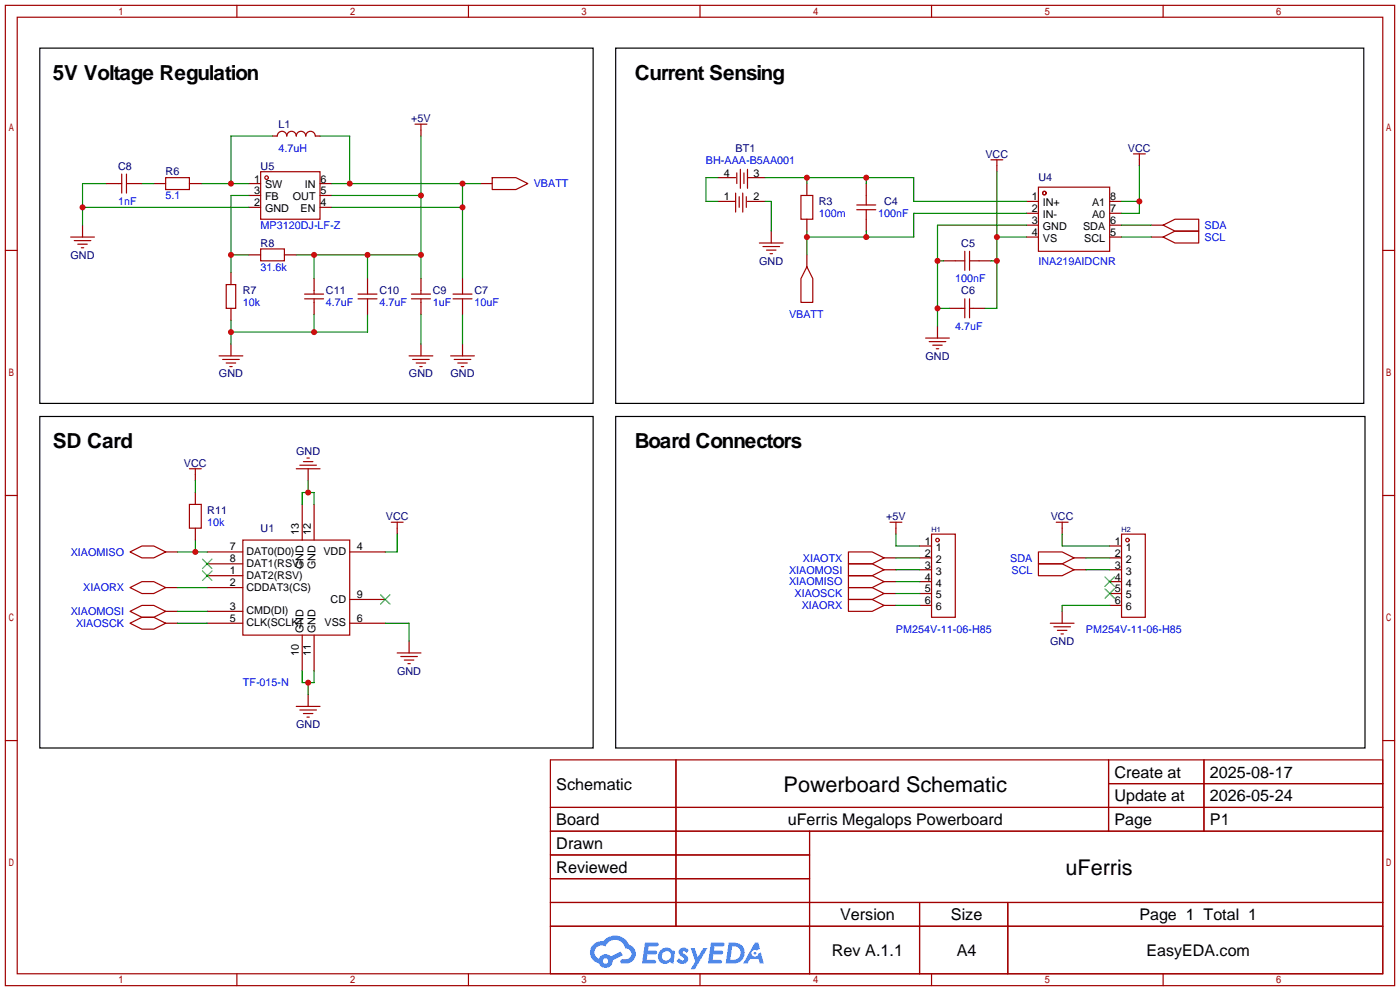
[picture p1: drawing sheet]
<svg xmlns="http://www.w3.org/2000/svg" width="299mm" height="212mm" viewBox="0 0 299 212" stroke-linecap="round" stroke-linejoin="round" font-family="sans-serif">
<g fill="none" stroke="#a10000" stroke-width=".25">
<path d="M1.1 1.1h297.2v209.6h-297.2zM3.7 3.7h292.1v204.5h-292.1zM50.7 1.1v2.6M100.2 1.1v2.6M149.7 1.1v2.6M199.3 1.1v2.6M248.8 1.1v2.6M1.1 53.5h2.6M295.8 53.5h2.5M1.1 105.9h2.6M295.8 105.9h2.5M1.1 158.3h2.6"/>
<path d="M295.8 158.3h2.5M117.7 162.4h178.1v45.8h-178.1zM117.7 172.6h178.1M117.7 177.7h178.1M144.6 162.4v35.6M173.2 177.7v30.5M237.1 162.4v15.3M237.1 167.5h58.7M257.5 162.4v15.3M117.7 182.8h55.5M117.7 192.9h178.1M117.7 187.8h55.5"/>
<path d="M117.7 198h178.1M196.7 192.9v15.3M215.6 192.9v15.3M50.7 208.2v2.5M100.2 208.2v2.5M149.7 208.2v2.5M199.3 208.2v2.5M248.8 208.2v2.5"/>
</g>
<g fill="#5487ff">
<path d="M145.5 202.8a1.3 1.3 0 0 1 1.8 .3l-.4 .6a.54 .54 0 0 0-.9-.2l.1 .2a1.28 1.28 0 0 1 .8 2 1.53 1.53 0 0 1-2.2-.3l.5-.6 .8 .5a.31 .31 0 0 0 .4-.3 .31 .31 0 0 0-.3-.3 1.12 1.12 0 0 1-.6-1.9z"/>
<path d="M147.7 202.7h.9l.7 1.9 1.1-1.9h.9l-2.7 4.5h-.9l1-1.7z"/>
<path d="M138 201.5h1.6a1.31 1.31 0 0 1 1.2 .2 .4 .4 0 0 1-.3 .6h-1.8l-.1 .9h1.6a.4 .4 0 0 1 .4 .4 .4 .4 0 0 1-.4 .4h-1.7l-.2 1.2h1.4a.46 .46 0 0 1 .5 .1 .46 .46 0 0 1 .1 .5l-.3 .2h-2.7z"/>
<path d="M152.1 201.5h1.6a1.32 1.32 0 0 1 1.3 .2 .39 .39 0 0 1-.4 .6h-1.7l-.2 .9h1.7a.4 .4 0 0 1 .3 .4 .4 .4 0 0 1-.4 .4h-1.7l-.2 1.2h1.4a.46 .46 0 0 1 .5 .1 .46 .46 0 0 1 .1 .5l-.3 .2h-2.7z"/>
<path d="M161.5 201.5h.7l.4 1.3-.7 .4a.75 .75 0 0 0-1.1 .3 .75 .75 0 0 0 .5 1 .75 .75 0 0 0 .9-.6l.6-.3 .6 2.4h-.9l-.2-1h-1.9l-.5 1h-.9z"/>
<path d="M155.9 201.5l-.7 4.5h1.5a2.27 2.27 0 0 0 2.6-2.3 2.27 2.27 0 0 0-2.7-2.2zM156.6 202.3a1.5 1.5 0 0 1 1.8 1.5 1.5 1.5 0 0 1-1.9 1.4h-.3z"/>
<path d="M141.3 203.1a1.6 1.6 0 0 0-.3 2.3 1.6 1.6 0 0 0 2.3 .2l.8 .4 .3-2.5-.2-.3h-.4a1.58 1.58 0 0 0-2.5-.1zM141.9 203.6a.98 .98 0 0 1 1.6 .5 .98 .98 0 0 1-1.1 1.2 .94 .94 0 0 1-.8-.6 .94 .94 0 0 1 .3-1.1z"/>
<path d="M126.9 201.9a2.37 2.37 0 0 0 1.2 4 1.54 1.54 0 0 0 1.7 1 1.54 1.54 0 0 0 1.3-1.6l2.1-1.1-.5-.8-2 1.1a1.57 1.57 0 0 0-2.6 .4 1.5 1.5 0 0 1-.8-2.1 1.5 1.5 0 0 1 2.2-.5 2.23 2.23 0 0 1 2.3-1.4 2.23 2.23 0 0 1 2 1.8 1.16 1.16 0 0 1 1.2 1.1 1.16 1.16 0 0 1-1 1.3h-.7a.47 .47 0 0 0-.6 .3 .47 .47 0 0 0 .4 .6 2.17 2.17 0 0 0 2.5-1 2.17 2.17 0 0 0-.3-2.7l-.8-.4a3.2 3.2 0 0 0-5.4-.7l-1.2 .1zM129 205.4a.58 .58 0 0 1 1.1 0 .58 .58 0 0 1-1.1 0z"/>
<circle cx="161.5" cy="203.8" r=".28"/>
</g>
<g fill="none" stroke="#870000" stroke-width=".25">
<path d="M153.5 38h3.9M159.9 38h3.8M153.5 43.1h3.9M159.9 43.1h3.8M44.3 118h7.6M64.6 107.8v7.6M65.9 100.2v2.5M67.2 107.8v7.6M74.8 118h7.6M44.3 120.5h7.6M44.3 133.2h7.6M44.3 130.7h7.6"/>
<path d="M44.3 125.6h7.6M44.3 123.1h7.6M64.6 135.8v7.6M67.2 135.8v7.6M74.8 128.1h7.6M74.8 133.2h7.6M65.9 148.5v2.5"/>
</g>
<path d="M43.3 119.5l2 2M45.3 119.5l-2 2M43.3 122l2 2.1M45.3 122l-2 2.1M81.4 127.1l2 2.1M83.4 127.1l-2 2.1" fill="none" stroke="#3c3" stroke-width=".25"/>
<g fill="none" stroke="#a10000" stroke-width=".25">
<path d="M157.6 37v2.2M158.4 36.2v4.1M159.1 37v2.2M159.9 36.2v4.1M157.4 41.3v4M158.1 42v2.3M158.9 41.3v4M159.6 42v2.3M64.1 99.4h3.6M64.9 98.7h2M65.7 97.9h.5M51.9 115.4h22.9v20.4h-22.9z"/>
<path d="M63.4 100.2h5.1M63.4 151h5.1M64.1 151.8h3.6M64.9 152.5h2M65.7 153.3h.5"/>
</g>
<path d="M64.6 107.8v-2.5h2.6v2.5M65.9 102.7v2.6" fill="none" stroke="#008700" stroke-width=".25"/>
<circle cx="65.9" cy="105.3" r=".63" fill="#c00"/>
<path d="M64.6 143.4v2.5h2.6v-2.5M65.9 145.9v2.6" fill="none" stroke="#008700" stroke-width=".25"/>
<circle cx="65.9" cy="145.9" r=".63" fill="#c00"/>
<path d="M35.4 118h2.6M85 112.9v1.3M35.4 130.7h2.6M35.4 133.2h2.6M87.5 137v2.6" fill="none" stroke="#870000" stroke-width=".25"/>
<path d="M27.8 118l2.6-1.3h2.5l2.5 1.3-2.5 1.3h-2.5zM83.7 111.6h2.5M85 111.6v1.3M27.8 130.7l2.6-1.3h2.5l2.5 1.3-2.5 1.3h-2.5zM27.8 133.2l2.6-1.2h2.5l2.5 1.2-2.5 1.3h-2.5zM85 139.6h5M85.7 140.3h3.6M86.5 141.1h2M87.2 141.9h.6" fill="none" stroke="#a10000" stroke-width=".25"/>
<path d="M38 118h6.3M41.8 115.4v2.6M85 114.2v3.8h-2.6M38 133.2h6.3M38 130.7h6.3M82.4 133.2h5.1v3.8" fill="none" stroke="#008700" stroke-width=".25"/>
<circle cx="41.8" cy="118" r=".63" fill="#c00"/>
<g fill="none" stroke="#870000" stroke-width=".25">
<path d="M90 27.8v1.3M102.7 39.2h2.6M172.6 39.2v2.6M185.3 39.2v2.6M17.7 48.1v2.6M172.6 46.9v2.5M185.3 46.9v2.5M201.8 55.8h2.5M209.4 55.8h2.6M219.6 43.1h2.5M219.6 45.6h2.5M219.6 48.1h2.5"/>
<path d="M219.6 50.7h2.5M237.4 43.1h2.5M237.4 45.6h2.5M237.4 48.1h2.5M237.4 50.7h2.5M90 73.5v2.6M203.1 65.9h2.5M208.2 65.9h2.5M196.7 116.7h2.6M196.7 119.3h2.6M237.4 116.7h2.5M237.4 119.3h2.5"/>
<path d="M196.7 121.8h2.6M196.7 124.3h2.6M196.7 126.9h2.6M196.7 129.4h2.6M237.4 121.8h2.5M237.4 124.3h2.5M237.4 126.9h2.5M237.4 129.4h2.5"/>
</g>
<g fill="none" stroke="#a10000" stroke-width=".25">
<path d="M88.8 26.5h2.5M90 26.5v1.3M105.3 38h5.1l2.5 1.2-2.5 1.3h-5.1zM15.1 50.7h5.1M15.9 51.4h3.5M16.6 52.2h2.1M17.4 53h.5M171.3 41.8h2.6v5.1h-2.6zM183.3 44.8h4M183.3 43.8h4M185.3 41.8v2M185.3 44.8v2.1"/>
<path d="M204.3 55.8h2.1M206.4 53.7v4.1M207.4 53.7v4.1M207.4 55.8h2M222.1 40h15.3v13.7h-15.3zM87.5 76.1h5.1M88.3 76.8h3.5M89 77.6h2.1M89.8 78.4h.5M205.6 65.9h.8M206.4 63.9v4M207.4 63.9v4"/>
<path d="M207.4 65.9h.8M199.3 114.2h5v17.8h-5zM239.9 114.2h5.1v17.8h-5.1z"/>
<circle cx="223.4" cy="41.3" r=".38"/>
<circle cx="200.5" cy="115.4" r=".38"/>
<circle cx="241.2" cy="115.4" r=".38"/>
</g>
<path d="M236.3 123.3l2.1 2M236.3 125.9l2.1 2M238.4 123.3l-2.1 2M238.4 125.9l-2.1 2" fill="none" stroke="#3c3" stroke-width=".25"/>
<path d="M163.7 38h31.8v5.1h24.1M172.6 38v1.2M185.3 38v1.2" fill="none" stroke="#008700" stroke-width=".25"/>
<g fill="#c00">
<circle cx="185.3" cy="38" r=".63"/>
<circle cx="172.6" cy="38" r=".63"/>
</g>
<path d="M172.6 49.4v5.1M185.3 49.4v1.3M219.6 45.6h-24.1v5.1h-22.9" fill="none" stroke="#008700" stroke-width=".25"/>
<g fill="#c00">
<circle cx="185.3" cy="50.7" r=".63"/>
<circle cx="172.6" cy="50.7" r=".63"/>
</g>
<path d="M200.5 69.7v2.6" fill="none" stroke="#870000" stroke-width=".25"/>
<path d="M198 72.3h5.1M198.8 73h3.5M199.5 73.8h2M200.3 74.5h.5" fill="none" stroke="#a10000" stroke-width=".25"/>
<path d="M200.5 55.8h1.3M219.6 48.1h-19.1v21.6M200.5 65.9h2.6" fill="none" stroke="#008700" stroke-width=".25"/>
<g fill="#c00">
<circle cx="200.5" cy="55.8" r=".63"/>
<circle cx="200.5" cy="65.9" r=".63"/>
</g>
<path d="M213.2 35.4v1.3" fill="none" stroke="#870000" stroke-width=".25"/>
<path d="M212 34.2h2.5M213.2 34.2v1.2" fill="none" stroke="#a10000" stroke-width=".25"/>
<path d="M213.2 36.7v29.2h-2.5M212 55.8h1.2M213.2 50.7h6.4" fill="none" stroke="#008700" stroke-width=".25"/>
<g fill="#c00">
<circle cx="213.2" cy="50.7" r=".63"/>
<circle cx="213.2" cy="55.8" r=".63"/>
</g>
<path d="M243.7 34.2v1.2" fill="none" stroke="#870000" stroke-width=".25"/>
<path d="M242.4 32.9h2.6M243.7 32.9v1.3" fill="none" stroke="#a10000" stroke-width=".25"/>
<path d="M243.7 35.4v10.2h-3.8M239.9 43.1h3.8" fill="none" stroke="#008700" stroke-width=".25"/>
<circle cx="243.7" cy="43.1" r=".63" fill="#c00"/>
<g fill="none" stroke="#870000" stroke-width=".25">
<path d="M53.2 39.2h2.6M68.5 39.2h2.5M53.2 44.3h2.6M53.2 41.8h2.6M68.5 44.3h2.5M68.5 41.8h2.5M165 49.4v2.5M172.6 54.5v2.5M246.3 48.1h2.5M246.3 50.7h2.5M189.1 119.3h2.5M191.6 112.9v1.3"/>
<path d="M227.2 112.9v1.3M229.7 119.3h2.6M35.4 125.6h2.6M189.1 121.8h2.5M189.1 124.3h2.5M189.1 126.9h2.5M189.1 129.4h2.5M227.2 130.7v2.5M229.7 121.8h2.6"/>
</g>
<g fill="none" stroke="#a10000" stroke-width=".25">
<path d="M55.8 36.7h12.7v10.2h-12.7zM162.4 51.9h5.1M163.2 52.7h3.6M164 53.5h2M164.7 54.2h.5M172.6 57l1.3 2.6v5h-2.6v-5zM248.8 48.1l2.5-1.2h5.1v2.5h-5.1zM248.8 50.7l2.5-1.3h5.1v2.5h-5.1zM181.5 118h5.1l2.5 1.3-2.5 1.2h-5.1zM190.4 111.6h2.5M191.6 111.6v1.3M222.1 118h5.1l2.5 1.3-2.5 1.2h-5.1z"/>
<path d="M225.9 111.6h2.6M227.2 111.6v1.3M27.8 125.6l2.6-1.3h2.5l2.5 1.3-2.5 1.3h-2.5zM181.5 120.5h5.1l2.5 1.3-2.5 1.3h-5.1zM181.5 123.1h5.1l2.5 1.2-2.5 1.3h-5.1zM181.5 125.6h5.1l2.5 1.3-2.5 1.2h-5.1zM181.5 128.1h5.1l2.5 1.3-2.5 1.3h-5.1zM222.1 120.5h5.1l2.5 1.3-2.5 1.3h-5.1zM224.7 133.2h5M225.4 134h3.6M226.2 134.7h2M226.9 135.5h.6"/>
<circle cx="57" cy="38" r=".38"/>
</g>
<g fill="none" stroke="#008700" stroke-width=".25">
<path d="M68.5 29.1h6.3v10.1M71 39.2h31.7M98.9 39.2v20.4M153.5 38h-2.5v5.1h2.5M71 44.3h27.9M163.7 43.1h1.3v6.3M239.9 50.7h6.4M239.9 48.1h6.4M191.6 114.2v2.5h5.1M191.6 119.3h5.1M227.2 114.2v2.5h10.2M232.3 119.3h5.1"/>
<path d="M38 125.6h6.3M191.6 129.4h5.1M191.6 121.8h5.1M191.6 124.3h5.1M191.6 126.9h5.1M232.3 121.8h5.1M237.4 129.4h-10.2v1.3"/>
</g>
<path d="M8.5 10.3h118.4v75.9h-118.4zM131.7 10.3h160v75.9h-160zM8.5 89h118.4v70.9h-118.4zM131.7 89h160.3v70.9h-160.3z" fill="none" stroke="#000" stroke-width=".25"/>
<g fill="#c00">
<circle cx="98.9" cy="39.2" r=".63"/>
<circle cx="98.9" cy="44.3" r=".63"/>
<circle cx="74.8" cy="39.2" r=".63"/>
</g>
<path d="M43.1 39.2h10.1M58.3 29.1h-8.9v10.1" fill="none" stroke="#008700" stroke-width=".25"/>
<circle cx="49.4" cy="39.2" r=".63" fill="#c00"/>
<path d="M90 29.1v30.5M63.4 54.5h26.6M67.2 54.5v5.1M71 41.8h19M78.6 54.5v5.1" fill="none" stroke="#008700" stroke-width=".25"/>
<g fill="#c00">
<circle cx="90" cy="41.8" r=".63"/>
<circle cx="90" cy="54.5" r=".63"/>
<circle cx="78.6" cy="54.5" r=".63"/>
<circle cx="67.2" cy="54.5" r=".63"/>
</g>
<path d="M98.9 73.5v2.6" fill="none" stroke="#870000" stroke-width=".25"/>
<path d="M96.4 76.1h5.1M97.2 76.8h3.5M97.9 77.6h2M98.7 78.4h.5" fill="none" stroke="#a10000" stroke-width=".25"/>
<path d="M22.7 39.2h-5v8.9M17.7 44.3h35.5M90 67.2v6.3M98.9 67.2v6.3" fill="none" stroke="#008700" stroke-width=".25"/>
<circle cx="17.7" cy="44.3" r=".63" fill="#c00"/>
<path d="M49.4 54.5h3.8M53.2 41.8h-3.8v16.5" fill="none" stroke="#008700" stroke-width=".25"/>
<circle cx="49.4" cy="54.5" r=".63" fill="#c00"/>
<path d="M49.4 73.5v2.6" fill="none" stroke="#870000" stroke-width=".25"/>
<path d="M46.9 76.1h5M47.6 76.8h3.6M48.4 77.6h2M49.1 78.4h.6" fill="none" stroke="#a10000" stroke-width=".25"/>
<path d="M49.4 68.5v5M67.2 67.2v3.8M78.6 67.2v3.8h-29.2" fill="none" stroke="#008700" stroke-width=".25"/>
<g fill="#c00">
<circle cx="49.4" cy="71" r=".63"/>
<circle cx="67.2" cy="71" r=".63"/>
</g>
<g fill="none" stroke="#870000" stroke-width=".25">
<path d="M22.7 39.2h2.6M27.8 39.2h2.6M32.9 39.2h2.5M40.5 39.2h2.6M58.3 29.1h1M67.4 29.1h1.1M49.4 58.3v2.5M53.2 54.5h2.6M60.8 54.5h2.6M67.2 59.6v2.5M78.6 59.6v2.5M90 59.6v2.5"/>
<path d="M98.9 59.6v2.5M49.4 65.9v2.6M67.2 64.6v2.6M78.6 64.6v2.6M90 64.6v2.6M98.9 64.6v2.6M41.8 101.5v1.2M41.8 105.3v2.5M41.8 112.9v2.5"/>
</g>
<g fill="none" stroke="#a10000" stroke-width=".25">
<path d="M25.3 39.2h.7M26 37.2v4.1M27.1 37.2v4.1M27.1 39.2h.7M35.4 38h5.1v2.5h-5.1zM59.3 29.1a1.02 1.02 0 0 1 1-1 1.02 1.02 0 0 1 1 1 1.02 1.02 0 0 1 1.1-1 1.02 1.02 0 0 1 1 1 1.02 1.02 0 0 1 1-1 1.02 1.02 0 0 1 1 1 1.02 1.02 0 0 1 1-1 1.02 1.02 0 0 1 1 1M55.8 53.2h5v2.6h-5zM48.4 60.8h2v5.1h-2zM65.2 63.9h4M65.2 62.9h4M67.2 62.1v.8M67.2 63.9v.7"/>
<path d="M76.6 63.9h4M76.6 62.9h4M78.6 62.1v.8M78.6 63.9v.7M88 63.9h4.1M88 62.9h4.1M90 62.1v.8M90 63.9v.7M96.9 63.9h4.1M96.9 62.9h4.1M98.9 62.1v.8M98.9 63.9v.7"/>
<path d="M40.5 107.8h2.6v5.1h-2.6zM40.5 100.2h2.6M41.8 100.2v1.3"/>
</g>
<path d="M30.4 39.2h2.5M41.8 102.7v2.6" fill="none" stroke="#008700" stroke-width=".25"/>
<g font-size="4.6">
<text x="167.6" y="169.4">Powerboard Schematic</text>
<text x="227.9" y="187.1">uFerris</text>
</g>
<g font-size="4.4">
<text x="11.3" y="17.1">5V Voltage Regulation</text>
<text x="135.8" y="17.1">Current Sensing</text>
<text x="11.3" y="95.8">SD Card</text>
<text x="135.8" y="95.8">Board Connectors</text>
</g>
<g font-size="3.5">
<text x="238.4" y="166.2">Create at</text>
<text x="258.8" y="166.2">2025-08-17</text>
<text x="119" y="168.8">Schematic</text>
<text x="238.4" y="171.3">Update at</text>
<text x="258.8" y="171.3">2026-05-24</text>
<text x="119" y="176.4">Board</text>
<text x="258.8" y="176.4">P1</text>
<text x="119" y="181.5">Drawn</text>
<text x="119" y="186.6">Reviewed</text>
<text x="179.7" y="196.7">Version</text>
<text x="203.4" y="196.7">Size</text>
<text x="178" y="204.3">Rev A.1.1</text>
<text x="204.7" y="204.3">A4</text>
</g>
<g font-size="3.4">
<text x="168.5" y="176.4">uFerris Megalops Powerboard</text>
<text x="238.4" y="176.4">Page</text>
<text x="243.7" y="196.7">Page 1 Total 1</text>
<text x="245.3" y="204.3">EasyEDA.com</text>
</g>
<g font-size="2.3" fill="#000080">
<text x="59.6" y="27.4">L1</text>
<text x="88" y="26.1">+5V</text>
<text x="157.4" y="32.4">BT1</text>
<text x="210.8" y="33.7">VCC</text>
<text x="241.3" y="32.4">VCC</text>
<text x="25.3" y="36.2">C8</text>
<text x="35.4" y="37.5">R6</text>
<text x="55.8" y="36.2">U5</text>
<text x="222.1" y="38.8">U4</text>
<text x="175.1" y="43.9">R3</text>
<text x="189.1" y="43.9">C4</text>
<text x="55.8" y="52.8">R8</text>
<text x="205.6" y="52.8">C5</text>
<text x="15.1" y="55.3">GND</text>
<text x="162.4" y="56.6">GND</text>
<text x="51.9" y="62.9">R7</text>
<text x="69.7" y="62.9">C11</text>
<text x="81.2" y="62.9">C10</text>
<text x="92.6" y="62.9">C9</text>
<text x="101.5" y="62.9">C7</text>
<text x="205.6" y="62.9">C6</text>
<text x="198" y="76.9">GND</text>
<text x="46.8" y="80.7">GND</text>
<text x="87.5" y="80.7">GND</text>
<text x="96.4" y="80.7">GND</text>
<text x="39.3" y="99.7">VCC</text>
<text x="63.3" y="97.2">GND</text>
<text x="44.3" y="109.9">R11</text>
<text x="55.8" y="113.7">U1</text>
<text x="82.5" y="111.2">VCC</text>
<text x="189.6" y="111.2">+5V</text>
<text x="224.8" y="111.2">VCC</text>
<text x="224.6" y="137.8">GND</text>
<text x="84.9" y="144.2">GND</text>
<text x="63.3" y="155.6">GND</text>
</g>
<g font-size="2.3" fill="#00f">
<text x="59.6" y="32.4">4.7uH</text>
<text x="151" y="35">BH-AAA-B5AA001</text>
<text x="114.2" y="40.1">VBATT</text>
<text x="25.3" y="43.9">1nF</text>
<text x="35.4" y="42.6">5.1</text>
<text x="175.1" y="46.4">100m</text>
<text x="187.8" y="46.4">100nF</text>
<text x="55.8" y="48.9">MP3120DJ-LF-Z</text>
<text x="257.7" y="48.9">SDA</text>
<text x="257.7" y="51.5">SCL</text>
<text x="55.8" y="57.8">31.6k</text>
<text x="222.1" y="56.6">INA219AIDCNR</text>
<text x="51.9" y="65.5">10k</text>
<text x="69.7" y="65.5">4.7uF</text>
<text x="81.2" y="65.5">4.7uF</text>
<text x="92.6" y="65.5">1uF</text>
<text x="101.5" y="65.5">10uF</text>
<text x="204.3" y="60.4">100nF</text>
<text x="168.8" y="68">VBATT</text>
<text x="204.3" y="70.5">4.7uF</text>
<text x="44.3" y="112.4">10k</text>
<text x="15.1" y="118.8">XIAOMISO</text>
<text x="168.8" y="122.6">XIAOMOSI</text>
<text x="168.8" y="125.1">XIAOMISO</text>
<text x="171.7" y="120.1">XIAOTX</text>
<text x="216.1" y="120.1">SDA</text>
<text x="216.4" y="122.6">SCL</text>
<text x="15.1" y="131.5">XIAOMOSI</text>
<text x="17.8" y="126.4">XIAORX</text>
<text x="169.9" y="127.7">XIAOSCK</text>
<text x="171.5" y="130.2">XIAORX</text>
<text x="16.3" y="134">XIAOSCK</text>
<text x="191.6" y="135.3">PM254V-11-06-H85</text>
<text x="232.3" y="135.3">PM254V-11-06-H85</text>
<text x="51.9" y="146.7">TF-015-N</text>
</g>
<g font-size="2.3">
<text x="54.3" y="39">1</text>
<text x="54.3" y="41.6">3</text>
<text x="56.7" y="40.3">SW</text>
<text x="65.2" y="40.3">IN</text>
<text x="68.6" y="41.6">5</text>
<text x="68.6" y="39">6</text>
<text x="154.8" y="37.7">4</text>
<text x="161.2" y="37.7">3</text>
<text x="54.3" y="44.1">2</text>
<text x="56.7" y="45.4">GND</text>
<text x="56.7" y="42.8">FB</text>
<text x="62.6" y="42.8">OUT</text>
<text x="64.3" y="45.4">EN</text>
<text x="68.6" y="44.1">4</text>
<text x="154.8" y="42.8">1</text>
<text x="161.2" y="42.8">2</text>
<text x="220.7" y="42.8">1</text>
<text x="220.7" y="45.4">2</text>
<text x="220.7" y="47.9">3</text>
<text x="223.1" y="44.1">IN+</text>
<text x="223.1" y="46.6">IN-</text>
<text x="233.6" y="46.6">A0</text>
<text x="233.6" y="44.1">A1</text>
<text x="237.5" y="47.9">6</text>
<text x="237.5" y="45.4">7</text>
<text x="237.5" y="42.8">8</text>
<text x="220.7" y="50.4">4</text>
<text x="223.1" y="49.2">GND</text>
<text x="223.1" y="51.7">VS</text>
<text x="231.7" y="49.2">SDA</text>
<text x="231.9" y="51.7">SCL</text>
<text x="237.5" y="50.4">5</text>
<text x="49.1" y="117.6">7</text>
<text x="52.7" y="118.6">DAT0(D0)</text>
<text x="63.9" y="114.3" transform="rotate(-90 63.9 114.3)">13</text>
<text x="66.5" y="114.3" transform="rotate(-90 66.5 114.3)">12</text>
<text x="69.2" y="118.7">VDD</text>
<text x="76.3" y="117.6">4</text>
<text x="197.9" y="116.5">1</text>
<text x="197.9" y="119">2</text>
<text x="200.2" y="117.8">1</text>
<text x="238.5" y="116.5">1</text>
<text x="238.5" y="119">2</text>
<text x="240.8" y="117.8">1</text>
<text x="49.1" y="120.2">8</text>
<text x="49.1" y="125.3">2</text>
<text x="49.1" y="122.7">1</text>
<text x="52.7" y="121.2">DAT1(RSV)</text>
<text x="52.7" y="123.7">DAT2(RSV)</text>
<text x="64.9" y="121.7" transform="rotate(-90 64.9 121.7)">GND</text>
<text x="67.5" y="121.7" transform="rotate(-90 67.5 121.7)">GND</text>
<text x="197.9" y="121.6">3</text>
<text x="197.9" y="124.1">4</text>
<text x="200.2" y="120.3">2</text>
<text x="200.2" y="122.8">3</text>
<text x="200.2" y="125.4">4</text>
<text x="238.5" y="121.6">3</text>
<text x="238.5" y="124.1">4</text>
<text x="240.8" y="120.3">2</text>
<text x="240.8" y="122.8">3</text>
<text x="240.8" y="125.4">4</text>
<text x="49.1" y="130.3">3</text>
<text x="52.7" y="131.3">CMD(DI)</text>
<text x="52.7" y="126.3">CDDAT3(CS)</text>
<text x="70.7" y="128.8">CD</text>
<text x="76.3" y="127.8">9</text>
<text x="197.9" y="126.6">5</text>
<text x="197.9" y="129.2">6</text>
<text x="200.2" y="127.9">5</text>
<text x="200.2" y="130.5">6</text>
<text x="238.5" y="126.6">5</text>
<text x="238.5" y="129.2">6</text>
<text x="240.8" y="127.9">5</text>
<text x="240.8" y="130.5">6</text>
<text x="49.1" y="132.9">5</text>
<text x="52.7" y="133.9">CLK(SCLK)</text>
<text x="64.9" y="135.4" transform="rotate(-90 64.9 135.4)">GND</text>
<text x="67.5" y="135.4" transform="rotate(-90 67.5 135.4)">GND</text>
<text x="69.4" y="133.9">VSS</text>
<text x="76.3" y="132.9">6</text>
<text x="63.9" y="140.2" transform="rotate(-90 63.9 140.2)">10</text>
<text x="66.5" y="140.2" transform="rotate(-90 66.5 140.2)">11</text>
</g>
<g font-size="1.6" fill="#000080">
<text x="199.3" y="113.7">H1</text>
<text x="239.9" y="113.7">H2</text>
</g>
</svg>
